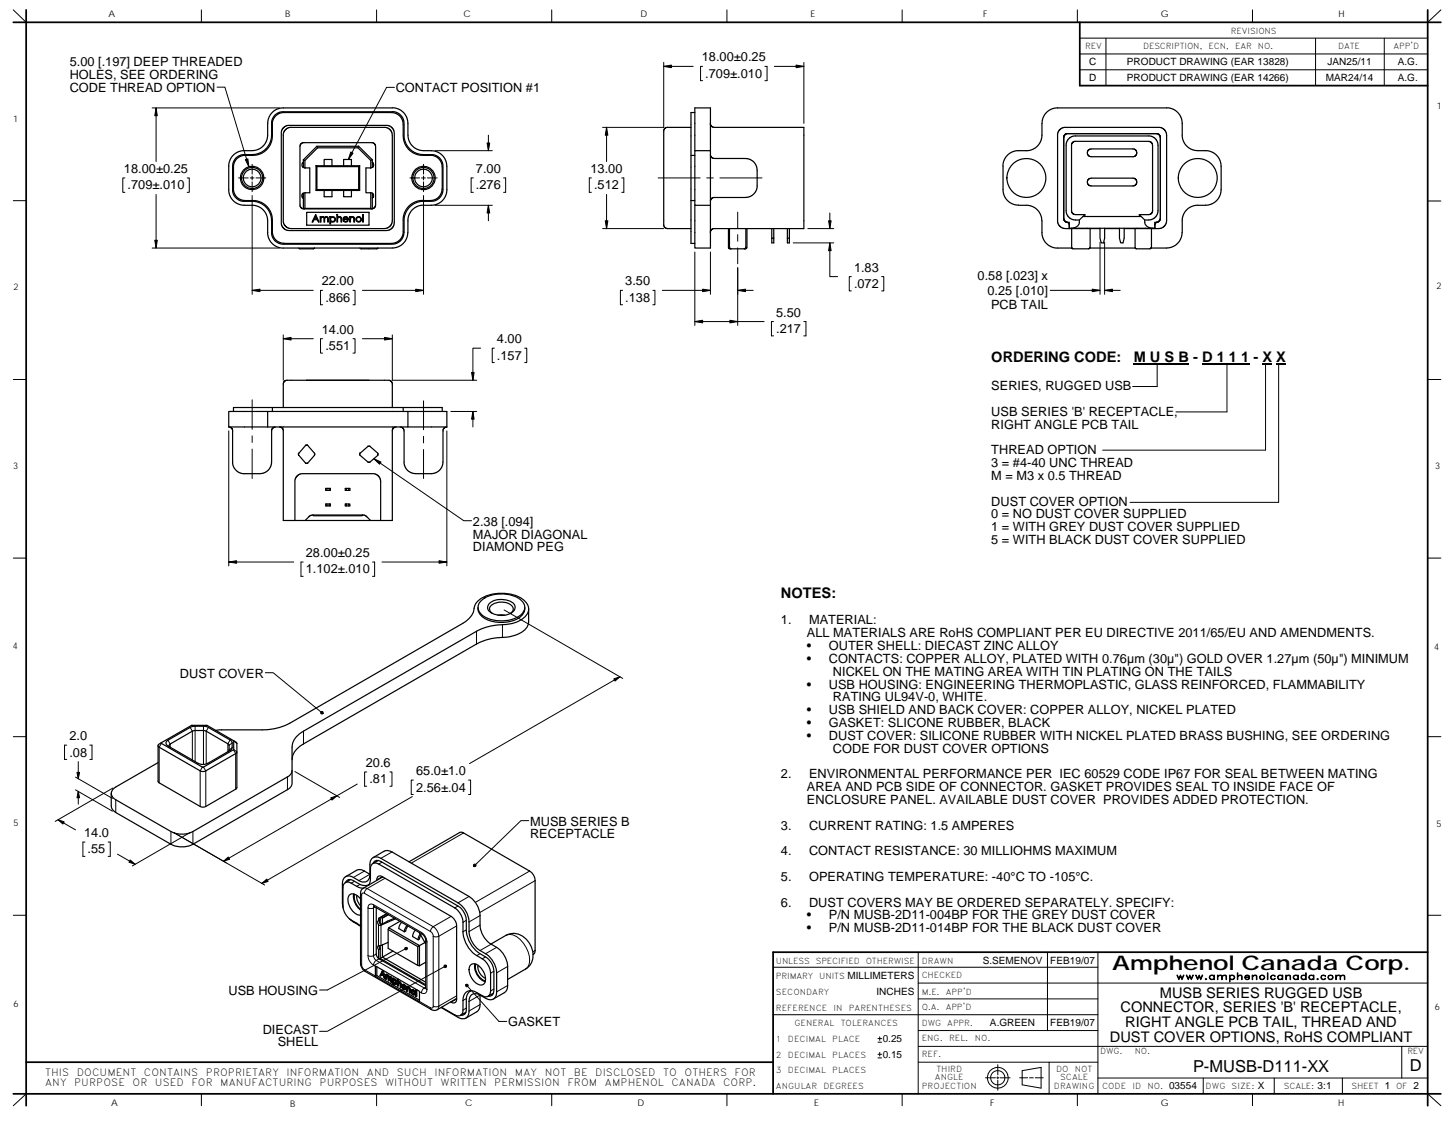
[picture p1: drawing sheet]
<svg xmlns="http://www.w3.org/2000/svg" width="279mm" height="216mm" viewBox="0 0 279 216" stroke-linecap="round" stroke-linejoin="round" font-family="sans-serif">
<g fill="none" stroke="#000" stroke-width=".19">
<path d="M2.6 1.9l2.4 2.4M38.8 1.9v2.4M41.8 16.8h1.5l4.6 15.3M72.5 1.9v2.4M75.9 16.8h-1.5l-7.3 13.9M106.2 1.9v2.4M127.8 12.8h5.7M127.8 12v12.5h-11.8M135.3 12.8h-.4v2.7h.4M140 1.9v2.4M147.3 12.8h.4v2.7h-.4M149.1 12.8h5.7"/>
<path d="M154.8 12v11.8M173.7 1.9v2.4M207.5 1.9v2.4M207.9 13.4h67M207.9 10.4h67M207.9 7.3h67M213 7.3v9.2M241.2 1.9v2.4M253.3 7.3v9.2M266.6 7.3v9.2M277.5 1.9l-2.6 2.4M2.6 38.7h2.4"/>
<path d="M24 34.3h-.4v2.7h.4M29.3 20.8h24.5M30.1 20.8v10.3M30.1 37.4v10.4M36 34.3h.4v2.7h-.4M45.9 34.3h1.9M48.2 34.3h.7M48.6 31.6v1.9M48.6 33.9v.7M48.6 35v1.9M48.6 37.7v19M49.3 34.3h1.9"/>
<path d="M78.9 34.3h1.9M81.2 34.3h.7M81.6 31.6v1.9M81.6 33.9v.7M81.6 35v1.9M81.6 37.7v19M82.3 34.3h1.9M83.8 39.5h11M83.8 29h11M91.1 34.3h-.4v2.7h.4M94 26v3M94 39.5v3"/>
<path d="M97 34.3h.4v2.7h-.4M113.9 34.3h-.4v2.7h.4M116.8 24.5v6.6M116.8 37.4v6.6M119.7 34.3h.4v2.7h-.4M126.7 34.3h8.1M136.1 34.3h1.3M138.6 34.3h8.1M274.9 38.7h2.6M29.3 47.8h24.5M48.6 55.9h11.7M62.1 55.9h-.4v2.8h.4"/>
<path d="M68 55.9h.4v2.8h-.4M69.8 55.9h11.8M116 44h11.8M119.9 55.9h-.4v2.8h.4M125.7 55.9h.4v2.8h-.4M127.5 55.9h9.3M133.8 48.5v14.2M136.8 48.5v8.2M142 40.9v3M142 45.2v1.3M142 47.7v3.1M142 51.6v11.1"/>
<path d="M142 55.9h3M152.7 46.8h7.8M155.6 44h4.9M159.8 41v3M159.8 46.8v6.5h1.5M163.9 53.3h-.4v2.7h.4M169.8 53.3h.4v2.7h-.4M202.2 55.9h9.6M211.8 46.6v10.1M212.7 46.6v10.1M212.7 55.9h3M2.6 73.1h2.4"/>
<path d="M48.6 77v5.7M54.5 65.2h5.8M54.5 64.5v8.7M62.1 65.2h-.4v2.8h.4M68 65.2h.4v2.8h-.4M69.8 65.2h5.7M75.5 64.5v8.7h16.3M81.6 77.2v5.6M86.8 79.2h5M91.1 79.2v3M92.5 67.1h-1.4v6.1M95.2 67.1h-.4v2.7h.4"/>
<path d="M101 67.1h.4v2.7h-.4M133.8 61.9h13.3M148.9 61.9h-.4v2.8h.4M154.8 61.9h.4v2.8h-.4M222.8 70.2v4.2h-4.7M236.3 70.2v9.1h-9.9M243.7 70.2v16.5h-31.4M246.2 70.2v26.6h-28.6M274.9 73.1h2.6M44 83v26M48.6 83.9v1.3M48.6 86.5v5.7"/>
<path d="M72 88.3l17.3 12h1.5M81.6 84v1.3M81.6 86.6v5.6M86 83v26M2.6 107.5h2.4M44 108.2h12.6M58.4 108.2h-.4v2.8h.4M71.7 108.2h.4v2.8h-.4M73.6 108.2h12.4M97.1 117.5l22.8 13.2M274.9 107.5h2.6M37.6 139.9v6.8"/>
<path d="M39.2 139.9v7.3M51.1 129.6h1.5l9.4 7.7M91.8 121.6v2.4M96.8 120.3v2.5M119.4 130.3l-29 16.8M2.6 141.9h2.4M11.2 157.9l3.3 1.9M12.8 143.5h-.4v2.8h.4M14.5 149.7l7.2 4.1M14.5 152.1l7.2 4.1M15.1 146.7v3.3M15.1 152.4v2.5"/>
<path d="M17.3 143.5h.4v2.8h-.4M21.8 151.8l-11.2 6.4M22.3 154v2.5M31.1 143.2l-.5 .7v6.9M32.3 142.6l.5 .7v.6M36.6 140.1l.4 .7v5.6M39 147.7l-.5 .8v6.8M39.2 147.7l.4 .8v6.8M40.1 140.1l-.4 .7v6.4M44.3 142.5l-.4 .8v1.5M44.7 144l-.6 .5M44.7 143.1l-.6 .5"/>
<path d="M45 144.4l.4 .7v6.9M45 144.3l.6 .5M45 142.7l.6 .5M55.4 149.6v2.5M56.8 148.6l8.6 5M58.4 140.8v2.5M68.8 151l-25.8 14.9M70.6 148.7h-.4v2.7h.4M75.1 148.7h.4v2.7h-.4M79.4 153.4l-29 16.7M79.6 150.2h-.4v2.8h.4M90.2 150.2h.4v2.8h-.4"/>
<path d="M101.8 158.1h-1.5l-8.9 8.6M274.9 141.9h2.6M2.6 176.3h2.4M16.4 162.2h-.4v2.7h.4M20.8 162.2h.4v2.7h-.4M22.6 164.5l3.4 2M32.9 160.1v2.5M33.4 160.3l17.6 10.2M36.6 160.3l-11.1 6.5M37.1 160.1v2.5M68.3 169.7l-.7 .4M69.3 170.3l-.6 .4"/>
<path d="M69.4 172l.2 .4M69.6 172.4v13.4M70 171.1l.3-.1 .4 .1M70.2 172l12.7 7.4M70.2 172h-.3l-.3 .4M70.2 167.8l-2.1 1.2M70.7 171.1l-.4 .5-.1 .4M70.7 171.1l12.7 7.4M70.9 174.9l.3 .1 .7-.1M70.9 174.9v9.1M71.2 168.4l-2.1 1.2M71.9 174.2l.2 .4"/>
<path d="M71.9 174.2l9.3 5.4M71.9 174.9v9.1M71.9 174.2a.65 .65 0 0 0-.7 0 .65 .65 0 0 0-.3 .7M72 174.6l-.1 .3M72.2 174.7l-.3 .2M72.9 178.1v4.1M73.4 178.2v3.9M73.6 166.1l-.7 .3M73.6 168.8l-1 .6M73.6 178l-.4 .2M74.1 169.1l-3.4 2M75.5 164.1l-2.2 1.2"/>
<path d="M81.2 179.6l.1 .3M81.2 179.6l.1 .1a2.35 2.35 0 0 1 .9 1.7M82.9 179.4l.4 .4 .1 .5M83.4 178.5l-.3 .4-.2 .5M83.4 178.5l.8 .8 .3 1M86.9 176.5l-3.5 2M87.9 178.3l-3.4 2M88.2 174.5l-.6 .4M89.3 160.4l-10.1 5.8M89.8 177.2l-.6 .4M89.8 179.1l-.6 .4M90.3 172.7l-2.1 1.2"/>
<path d="M92.4 176.3l-2.1 1.3M92.4 178.2l-2.1 1.2M102 167.8l-10.5 6M103 169.6l-10.6 6.1M274.9 176.3h2.6M69.4 185.5l.2 .3M69.6 185.8l.3 .7 .3 .3M70.2 186.8l.1 .3M70.2 186.8l2.1 1.2M70.9 184v.3a2.29 2.29 0 0 0 1 1.6M70.9 184l.3 .2 .7-.2M71.9 185.9l.3-.7 .3-.2 9.2 5.3 .3-.2"/>
<path d="M71.9 184l.2 .7 .4 .3 .5-.3M71.9 185.9l.4 .2M72.5 183.7l-.6 .3M74.5 188.2l-.2 .1M75 188.5l-.2 .1M75.5 188.6l-.1 .1M76.8 189.5l-.2 .1M77.3 189.7l-.1 .1M78.2 182.7l-15.2 8h-1.5M78.5 190.5l-.1 .1M79.1 190.7l-.2 .1M80.8 192.9l2.1 1.2"/>
<path d="M80.8 191l.4 .2M82 190.3l.2 .3M82 181.1l.2 .3M82 190.4a.69 .69 0 0 0-.8 .8M82.2 190.6a.65 .65 0 0 1-.3 .7 .65 .65 0 0 1-.7-.1M82.2 181.4v9.2M82.9 194.1l.2 .3M83.4 180.3l.7 .1 .4-.1M83.4 193.8l.4 .1 .7-.1M83.4 193.8l-.1 .3h-.4M83.4 180.3v13.5M84.5 193.8l-.1 .4-.2 .3"/>
<path d="M84.5 180.3v13.5M85.7 186.1l-22.7 12.5h-1.5M87.9 192.4l-1 .6M87.9 191.8l-3.4 2M89.8 194.2l-.6 .3M89.8 192.3l-.6 .4M89.9 189.8l6.2 6.9h1.5M92.4 183.7l-.6 .3M92.4 191.6l-2.1 1.3M92.4 193.5l-2.1 1.2M93.5 184.3l-.6 .4M94.6 181.8l-2.2 1.3"/>
<path d="M95.1 187l-.6 .4M95.1 190.5l-.6 .4M95.6 182.5l-2.1 1.2M97.5 180.1a2.34 2.34 0 0 1 2.7 .9 4.9 4.9 0 0 1 1.6 5l-.6 .6M97.7 189.8l-2.1 1.2M97.7 186.1l-2.1 1.3M103 183.1l-.4 .2M148.9 195.4h62.5M148.9 186.3h62.5M169.4 199.7v.7M176.8 192.4h34.6M176.8 189.3h98.1"/>
<path d="M176.8 183.4v27.3M176.8 198.5h34.6M201.7 183.4v15.1M211.4 183.4v27.3M5 210.7l-2.4 2.3M38.8 210.7v2.3M72.5 210.7v2.3M106.2 210.7v2.3M140 210.7v2.3M169.1 203.8h.7M169.1 203.1h.7M169.1 200.7h.7"/>
<path d="M169.1 200h.7M169.4 202.7v.7M173.7 210.7v2.3M176.8 204.6h34.6M176.8 201.5h98.1M189.8 207.6h1.9M191.9 207.6h.4M192.1 205.1v1.9M192.1 207.4v.4M192.1 208v2M192.6 207.6h1.9M196.3 207.6h1.6"/>
<path d="M196.8 206.2l3.7-.6v4l-3.7-.7zM198.2 207.6h.8M199.3 207.6h1.6M202 204.6v6.1M207.5 210.7v2.3M211.4 207.6h63.5M231.7 207.6v3.1M241.2 210.7v2.3M245.4 207.6v3.1M258.5 207.6v3.1M269.9 201.5v6.1M274.9 210.7l2.6 2.3"/>
<circle cx="192.1" cy="207.6" r="1.38"/>
<circle cx="192.1" cy="207.6" r="2"/>
</g>
<path d="M2.6 4.3h274.9M5 1.9v211.1M207.9 4.3v12.2h67M274.9 1.9v211.1M274.9 183.4h-126v27.3M2.6 210.7h274.9M5 204.6h143.9" fill="none" stroke="#000" stroke-width=".34"/>
<g fill="none" stroke="#000" stroke-width=".23">
<path d="M44.8 32v4.8l.3 .9 .6 .6 .7 .4 3.1 .2 .9 .3 .9 .7 .5 .8 .4 1 .2 3.8 .6 .9 .8 .5 22 .1 .8-.3 .7-.5 .4-.7 .1-.7M48.6 29.8l.9-.1 .9-.4 .7-.6 .6-.6 .5-1.4 .2-3.6 .6-1 .8-.5 22-.1 .9 .3 .6 .6 .4 .7 .2 3.7 .2 .8 .6 .9 1 .8 .9 .4 2.8 .1 .8 .3 .8 .8 .3 1.1v4.5l-.3 1.1-.6 .7-.7 .4-3.1 .2-.9 .3-.7 .6-.7 .9-.4 1.1-.1 3M48.6 29.8h-1.9l-.8 .3-.8 .8-.3 1.1M48.6 29h-1.9l-.7 .2-1 .6-.6 .8-.4 1.1 .1 5.5 .5 1.1 1.2 1 .9 .2 2.3 .1 1.4 .6 .9 1.1 .2 1.2M48.7 29.9l-2.2 .1-.7 .4-.6 .7-.2 .8v5.2l.5 .8 1 .6 2.9 .2 1.5 .6 .6 .6 .6 .9 .3 .8v.8M52.5 23.9l-.1 2.6-.4 1.5-.6 .8-.9 .6-.8 .4-1 .1M54.6 24.5l.8-.3h19.3l.7 .3 .4 .5 .1 .7v17.2l-.4 1-.4 .4-.7 .1h-19l-.7-.4-.5-.9v-17.7zM58.4 32.2l.3 .1M58.4 37.2v3M58.4 31.3l-.3 .3 .1 .4 .2 .2M58.4 30.8l.3 .1v1.4M58.4 30.8v1.4"/>
<path d="M58.7 37.1v3M58.7 32.3h.9v4.8l-1.3 .1-.2 .6 .3 .4M60.9 36.7h8.4M60.9 31.9v4.8l.1-.2v-4.4M60.9 31.9l.1 .2M60.9 31.9h8.4M61 36.5h8.1M61 28.2l.2 .3M61 32.1h8.1M61 28.2l-2.6 2.6M61 28.2h8.1M61.2 28.5l-2.5 2.4"/>
<path d="M62.4 31.9v-1.2h1.5v1.2M62.4 36.7v1.2h1.5v-1.2M66.2 31.9v-1.2h1.5v1.2M66.2 36.7v1.2h1.5v-1.2M68.9 28.5l2.5 2.4 .3-.1M69.1 28.2l-.2 .3h-7.7M69.1 28.2l2.6 2.6M69.3 31.9v4.8l-.2-.2v-4.4M69.3 31.9l-.2 .2M71.4 30.9v1.4M71.4 37.1v3M71.4 32.3h-.9v4.8h.9"/>
<path d="M71.4 37.1l.3 .1M71.7 31.3l.2 .2v.5l-.2 .2-.3 .1M71.7 38.2l.2-.5-.2-.5v3M71.7 30.8v1.4M75.4 21.7h-21l-.9 .3-.5 .5-.5 .7-.1 .7M75.4 21.7l1.1 .3 .5 .4 .4 .6 .2 .6 .1 3.3 .4 1.1 .6 .8 .8 .6 .9 .4 2.5 .1M75.5 20.8h-21.3l-.7 .2-1.1 .7-.7 1.1-.1 .6-.1 3-.4 1.2-.5 .6-.6 .5-.8 .2-.6 .1M75.5 20.8h.7l1 .4 1 1.2 .3 1 .1 3.3 .3 .7 .5 .7 .5 .5 1 .3 2.5 .1 1.1 .4 1 .9 .4 .7 .1 .7v5.2l-.3 1-.6 .8-1 .6-.7 .2-2.5 .1-.7 .2-.7 .5-.6 .8-.3 .7-.1 3M82.9 29.9l1.2 .3 .6 .6 .3 .7 .2 4.9M85.1 36.4l-.3 1.1-.8 .8-.8 .3h-1.8a3.7 3.7 0 0 0-3.8 3.4v3.3l-.7 1-1 .5-21.2 .1M133.1 38.6v8.3h.7M133.1 24.5h-4.7l-.5 .4-.1 .6v18l.3 .4 .4 .1h4.6"/>
<path d="M133.1 38.6h.7M133.8 29.9h-.7v8.7M133.8 21.7h-.7v8.2M133.8 29h3v10.5h-3zM133.8 29v-8.2h3v8.2M133.8 39.5v8.3h3v-8.3M136.8 23.8l.1 .4 .6 .3h17.3v19.5h-17.4l-.5 .3-.1 .5M136.8 29.8l.1 .4 .5 .3h6.4l1.1 .5 .6 .7 .3 .8v3.6l-.5 1.1-1.1 .7-6.8 .1-.5 .3-.1 .5M196.1 39.5l2 .1 1.1 .4 .6 .4 .5 .7 .3 1.4M204.8 26.5v15.6M205.6 25.7l-.6 .3-.2 .5M209.6 28.9l.3-.2h8.4l.5 .3 .1 .4-.1 .5-.5 .3h-8.2l-.3-.1-.4-.3v-.5z"/>
<path d="M209.6 34.6l.3-.3h8.4l.5 .3 .1 .5-.1 .4-.5 .3h-8.2l-.3-.1-.4-.3v-.5zM221.2 27.2h-14.3l-.3 .2-.3 .4v12.9l.3 .5 .5 .1M221.2 27.2l.5 .3 .2 .5v12.6M223.4 26.5l-.1-.5-.6-.3h-17.3l-.4 .3-.1 .5M223.4 26.5v15.6l-.2 .6-.5 .1M224.6 20.8h.7l1 .4 1 1.2 .3 1 .1 3.3 .4 .9 .5 .6 .6 .5 .7 .2 2.6 .1 .8 .2 .9 .6 .5 .6 .4 1.3v5.2l-.5 1.3-1.1 1-1 .3-2.6 .1-.9 .4-.7 .6-.6 1.4-.2 3.5-.3 .9-.7 .7-.8 .5-.7 .2h-3.3M224.6 20.8h-21.3l-1.3 .4-.7 .7-.5 .9-.2 1v2.7l-.2 .8-.6 .8-.8 .6-.7 .3h-2.5l-.9 .3-1 .7-.6 1-.2 .7v5.2l.2 .7 .5 .8 .6 .6 1 .4 .7 .1M51.5 42.5v2.6l.4 1.1 .9 1.1 1.4 .5h21.7l.9-.3 .9-.7 .6-.9 .2-1.1M52.5 42.4v2.5l.2 .8 .9 .9 1.1 .2M58.5 40.2l-.4-.1-.3-.5v-11.6l.3-.4 .2-.1h13.4l.5 .3 .1 .4v11.3l-.3 .6-.4 .1h-13.1M58.7 40.1h12.7M58.7 40.1l-.1 .1"/>
<path d="M59.1 40.9h12v2.5h-12zM60.6 47.8l-.3 .1h-2.6l-.2-.1M60.8 41.3l.6 1.5h-.1l-.2-.5h-.6l-.3 .5h-.1zM60.8 41.6l.2 .6h-.5zM61.7 41.7h.1v.2a.38 .38 0 0 1 .4-.2 .38 .38 0 0 1 .3 .3l.3-.3 .3 .1 .1 1h-.1v-.6a.28 .28 0 0 0-.2-.3 .28 .28 0 0 0-.3 .1l-.1 .8h-.1v-.6a.32 .32 0 0 0-.4-.4 .32 .32 0 0 0-.2 .5v.5h-.1zM63.5 41.7h.1v.2a.53 .53 0 0 1 .8 0 .53 .53 0 0 1 0 .8 .53 .53 0 0 1-.8-.1v.6h-.1zM64.9 41.3h.1v.6l.4-.2 .3 .2 .1 .9h-.1v-.5a.34 .34 0 0 0-.3-.5 .34 .34 0 0 0-.4 .3v.7h-.1zM66.1 41.9a.53 .53 0 0 1 .7-.2 .53 .53 0 0 1 .3 .6h-.9l.2 .3 .6-.1a.54 .54 0 0 1-.7 .2 .54 .54 0 0 1-.2-.8zM66.3 41.9l.4-.1 .3 .3h-.8zM67.4 41.7h.1v.2a.43 .43 0 0 1 .5-.2 .43 .43 0 0 1 .3 .5v.6h-.2v-.5a.36 .36 0 0 0-.4-.5 .36 .36 0 0 0-.2 .6v.4h-.1zM69.8 41.3h.2v1.5h-.2zM71.4 40.1l.1 .1"/>
<path d="M72.8 47.8l-.3 .1h-3l-.2-.1M74 44l.5-.1 .5-.3 .4-.4 .1-.7v-16.5l-.1-.6-.4-.5-.7-.4h-18.5l-.9 .5-.4 .8v17l.5 .8 .5 .3 .5 .1h18M140.3 44v3.7l.5 .2M140.5 44v3.7l.3 .2M140.8 47.9h2.5M143.6 44v3.6l-.3 .3M143.8 44v3.6l-.1 .3h-.4M148.6 45.9h.4M148.6 44v2.8h.4v-2.8M151.6 45.9h.4M151.6 44v2.8h.4v-2.8M200.6 42.5l.1 3 .3 .7 .6 .8 .8 .5 .8 .3h3.2"/>
<path d="M204.8 42.1l.3 .6 .5 .1M204.9 42.1l.2 .5 .5 .2M205.6 42.8l.3 .4M205.6 42.8h.3v1.2h.3M205.9 43.2h.1M205.9 43.2v.8M205.9 44h5.9M206.2 44h16.2M207.1 41.3h1.8M207.8 42.4h-1l-.7-.3-.5-.5-.3-.8v-13.1l.4-.8 .4-.4 .7-.3h14.6l1.1 .5 .5 1v12.9l-.2 .8-.6 .7-.8 .3h-1M207.8 42.4a1.39 1.39 0 0 1-1.6 1.6M208.6 41.7h11.1"/>
<path d="M208.9 41.3v.4M208.9 41.3l-1.1 1.1M209.9 47.8h8.7M209.9 44v3.6l-.3 .3h-2.9l-.3-.1v-3.8M212.7 44v1.9l-.2 .9h-.5l-.2-.9v-1.9M212.7 44h2.9M216.5 44v1.9l-.3 .9h-.4l-.2-.9v-1.9M216.5 44h5.9M218.6 44v3.8l.3 .1h2.5l.3-.3M219.4 41.3l1 1.1M219.4 41.3v.4M220.4 42.4a1.41 1.41 0 0 0 1.6 1.6"/>
<path d="M221.7 44v3.6M222 40.6l-.2 .4-.4 .3h-2M222.4 44h.7M222.7 42.8h-.3v1.2M222.7 42.8l-.3 .4M223.1 44l.5-.1 .5-.3 .4-.4 .1-.7v-16.5v-.5l-.3-.5-.9-.5h-18.5l-.8 .4-.5 .9v17l.3 .6 .5 .4 .5 .2h1M51.5 79.2h-7.5v3M51.5 79.2h27v3h-27zM52.5 78.5h25.1v.7M52.5 78.5v.7M52.5 78.5h-7.5v.7M59.1 73.2h-4l-.4 .3-.2 .3v4.7"/>
<path d="M59.1 73.2h15.9l.4 .3 .2 .5M59.1 73.2h12M75.5 74v4.5M77.6 78.5h7.6v.7M78.5 79.2h7.5v3h-7.5M44 82.2l.5 .2 .3 .6M44 82.2h7.5M53 82.3l-.4 .1-.3 .4-.1 6.9-.3 .6-.5 .5-1 .4h-3.7l-.9-.3-.7-.7-.3-.9v-6.3M53.8 82.2l.5 .2 .3 .6M54.5 83v17.2h4.3l.8-.8 .7-.2M57.5 87.3v.3l1.5 1.7 .3-.1 1.3-1.5M59.3 85.8l1.3 1.5-.1 .4"/>
<path d="M59.3 85.8l-.2-.1-.3 .1-1.2 1.5M60.3 99.2h9.6l.6 .2 .9 .8M60.3 99.2l.1 .1h9.3l.1-.1M62.7 97.1h.9v.3h-.9zM62.7 94.1h.9v.3h-.9zM62.9 97.1v.3M62.9 94.1v.3M63.4 97.1v.3M63.4 94.1v.3M66.5 94.1h.9v.3h-.9zM66.7 97.1v.3M66.7 97.1h.4v.3"/>
<path d="M66.7 94.1v.3M67.1 94.1v.3M67.1 97.1h.3v.3h-.9v-.3h.2M69.3 87.2v.4l1.7 1.4h.2l1.5-1.3M69.4 87.3l1.5-1.4h.2l1.7 1.4-.1 .4M76.3 82.2l-.5 .2-.3 .4v17.4h-4.1M77 82.2l.5 .2 .3 .4 .1 6.9 .3 .6 .5 .5 .7 .3 .5 .1a11.5 11.5 0 0 0 3.7-.1l1-.5 .6-.9 .1-6.9 .3-.4 .4-.1M58.8 100.2h12.6M73.3 100.2v-7.7l-.3-.7-.5-.4-.5-.2h-14l-.8 .5-.4 .8v7.7M92.6 115.8a6.4 6.4 0 0 1 8 0 1.96 1.96 0 0 1-1.1 3.2 6.7 6.7 0 0 1-6.9-.7 1.68 1.68 0 0 1 0-2.5zM94.2 116.2a3.7 3.7 0 0 1 4.9 .3 1.59 1.59 0 0 1-1.5 1.9 4 4 0 0 1-3.4-.7l-.3-.4v-.5zM94.8 118.2a.98 .98 0 0 1 0-1.8 3.1 3.1 0 0 1 3.9 .5 .97 .97 0 0 1-.4 1.3"/>
<path d="M95.9 118.5h1.3M96.3 118.5h.5M101 117a2.23 2.23 0 0 1-1.7 2.3 7 7 0 0 1-6.4-.5 1.84 1.84 0 0 1-.8-1.8M101.8 117.3v2.4a2.94 2.94 0 0 1-2.3 2.5l-1.4 .4a15.3 15.3 0 0 0-5.8 1.2l-33.9 19.5a3.8 3.8 0 0 0-2.2 3M30.4 146.9l-8.1 4.7a1.31 1.31 0 0 0-.9 1.2 1.31 1.31 0 0 0 .9 1.2l10.6 6.1a4.6 4.6 0 0 0 4.2 0l18.5-10.6 .5-.6 .1-.5M31.1 143l-.7 .5 .2 .4 8.3 4.7 .7-.1 5.9-3.4 .1-.3M32 142.8l4.7-2.8 .7-.1h1.9l.7 .1 4.5 2.7 .2 .3v1.1l-.3 .4-4.6 2.6a2.08 2.08 0 0 1-1.7-.1l-5.9-3.4-.2-.3zM32.8 143.9l-.2-.2 .2-.4 4.2-2.5 .5-.1h1.7l.5 .1 4.3 2.5 .1 1.2-.2 .3M41.6 140.7l.7-.1h8.2a11.2 11.2 0 0 0 5.3-1.3l33.3-19.2a4.1 4.1 0 0 0 2.3-3.3 4.6 4.6 0 0 1 3.9-2.5 6.6 6.6 0 0 1 6.1 1.8 2.18 2.18 0 0 1-1.1 3.3 10.1 10.1 0 0 1-4.9 1l-1.9 .4-1.7 .8-33.4 19.2a3.7 3.7 0 0 0-2.2 3.1v4.5M45 142.6l-5.1-2.9h-3l-5.8 3.3M45 142.6v1.8l-5.9 3.4-8-4.6v-.2M45 142.6l.4 .3 .2 .3v8.6l-6.4 3.6-.7-.1-8-4.7-.1-7"/>
<path d="M56.2 148.4v2.6l-.2 .6-.4 .4-18.5 10.6a4.7 4.7 0 0 1-4.2 0l-10.6-6.1a1.58 1.58 0 0 1-.9-1.2v-2.5M66.5 169.9l.3-.3 .4-.2a2.98 2.98 0 0 1 1.9 .8l.3 .2a1.8 1.8 0 0 0 1.7-.1l-.1 .1 .3-.8v-2.3a.98 .98 0 0 1 .5-1 .98 .98 0 0 1 1.1 .1l14.7 8.5 .6 .5a3.6 3.6 0 0 1 1 2.2 6.5 6.5 0 0 0 2.3 6.2 4.3 4.3 0 0 1 3 3.6v3.5a.98 .98 0 0 1-.5 1 .98 .98 0 0 1-1.1-.1 3.2 3.2 0 0 0-3-.8 1.92 1.92 0 0 0-.7 1.7v1.8a.98 .98 0 0 1-.5 1 .98 .98 0 0 1-1.1 0l-2.6-1.5M67.2 169.4l-.1 .3M67.3 177l2.1 1.4M67.5 169.4l-1 .6M68.1 172.2a3.3 3.3 0 0 0 1.3 3.1M68.3 172.2a2.89 2.89 0 0 0 1.1 2.9M68.7 172.4a2.49 2.49 0 0 0 .7 2.1M69.4 173.1l-.2-.2a1.31 1.31 0 0 0-2-.4 3 3 0 0 0 2 3.8l.2-.1M69.9 171.1l-.2-.1a5.2 5.2 0 0 1-2.3-1 .93 .93 0 0 0-1 .1 .93 .93 0 0 0-.4 .9v3.4a3.8 3.8 0 0 0 2.7 3.4l.7 .6M70.9 170.5h.1M71.2 168.4a4.1 4.1 0 0 1 .4-3 1.31 1.31 0 0 1 1.7-.1l14.9 8.6a4.6 4.6 0 0 1 2.1 3.7 5.6 5.6 0 0 0 1.4 4.9l.4 .4a5.2 5.2 0 0 1 3.5 4.5v3.6a1.3 1.3 0 0 1-.6 1.4 1.3 1.3 0 0 1-1.5-.1l-1.1-.7"/>
<path d="M71.2 168.4a1.29 1.29 0 0 1-.6 1.4 1.29 1.29 0 0 1-1.5-.2 2.75 2.75 0 0 0-2.5-.8 1.51 1.51 0 0 0-.7 1.4v3.7l.2 1M71.2 168.4a4.1 4.1 0 0 0-1.9-.9l-.5 .1-2.3 1.2M71.2 168.3v.1M71.9 166.3a.92 .92 0 0 1 1.4-.4l14.9 8.6a3.5 3.5 0 0 1 1.6 2.7 6.5 6.5 0 0 0 2.3 6.3l.3 .2a3.9 3.9 0 0 1 2.7 3.3v3.7a.96 .96 0 0 1-1.1 1.2M71.9 165.2l2.2-1.3 .5-.1 .6 .1 15.1 8.8a4.6 4.6 0 0 1 2.1 3.6 5.6 5.6 0 0 0 1.4 4.9l.5 .5a5.2 5.2 0 0 1 3.4 4.4v3.7l-.1 .9-.5 .5-2.1 1.2M72 174.5l9.3 5.4 .5 .5 .2 .6v9.4M72.5 174.8v9.1l.2 .5 9.3 5.5M72.5 165.7l-.1 .3M72.6 169.5v-.1a.63 .63 0 0 1 .3-.6 .63 .63 0 0 1 .7 0l13.5 7.8a2.33 2.33 0 0 1 .8 1.7v14.1M72.8 165.7l-1 .6M72.9 176.9l1.6-.9-1.6 .9-.1 .4a.54 .54 0 0 0 0 .6 .54 .54 0 0 0 .5 .3l2.9-1.2M73.1 177.2l-.1 .2 .2 .5"/>
<path d="M73.2 177.1v.8M73.6 168.8v.2M73.6 176.8v1.2l-.4-.1M73.6 176.8l-.4-.1v.4l-.3 .2M73.7 168.9l-3.9 2.3-.3 .5-.1 14 .3 .7 .6 .7 12.9 7.4h.9l3.8-2.2M74.7 179v3.6l5.7 3.3M74.8 176.1l-1.2 .7M74.8 178.7l6 3.4-.4 .2-5.7-3.3zM76 176.8l-2.4 1.2M77 177.4l-2.2 1.3M77.3 177.6l-.4 .6-.1 .6 1.1 .7M78.4 178.2l-.3 .5-.2 .8"/>
<path d="M78.6 178.4l-.4 .5-.1 .4-.2 .2M78.7 166l9.8-5.7h.4l13.3 7.6 .5 .7 .3 1v13.5v.4l-.4 .3M80 179.2l-.4 .4-.1 .8 1 .6M80.7 179.6l1.3 2.2M80.9 179.9l-.4 1.1M72.3 186l8.5 4.9v2l-8.5-4.9zM72.6 187.9l2.9 1.7M72.6 186.2v1.7M72.6 187.9l-.3 .1M73 182.1l.2 .7-.3 .1M73.2 182.1v2.5M73.2 184.6l-.2 .1"/>
<path d="M73.2 184.6l8.8 5.1M73.5 187.7l-.3 .3M73.6 187.5l-.2 .1M73.6 187l.5 1.5-.2-.5-.5-.3-.2 .3-.1-.1zM73.6 187.3l.2 .5-.4-.2zM73.6 182v2.3M73.6 184.3l8.4 4.9M73.6 184.3l-.4 .3M73.7 187.4l-.1 .1 .1 .1M73.8 186.9l.5 1.5-.2 .1M73.8 186.9l-.2 .1M74.3 187.7v.9l.1-.6a.29 .29 0 0 1 .3 .1 .29 .29 0 0 1 .1 .3v.5l.1-.6 .3 .1 .2 .8-.1-.7-.2-.3"/>
<path d="M74.3 187.7v.2l.4 .1 .1 .2h.3M74.5 187.7h-.2M74.5 187.7v.1M74.5 187.7l-.2 .1M74.5 188v.5l-.2 .1M74.6 187.8h.2M74.6 187.8h-.1M74.6 187.8l-.2 .1M74.7 181.5l-1.4 .6a.47 .47 0 0 0-.6 .2 .47 .47 0 0 0 .2 .6v1.7M74.8 187.8l.2 .4M74.8 187.8l-.2 .1M75 188.3v.5l-.2 .1"/>
<path d="M75.1 188.1h.1M75.1 188.1l-.2 .1M75.2 188.1l.3 .4v.6l-.1 .1M75.2 188.1l-.1 .1M75.5 188.5l.1 .2M75.5 188.5v1.1l.1 .1v-.5l.5 .4 .2-.3M75.7 183.2l-2.1 1.1M75.7 188.8a.42 .42 0 0 1 .5 .2 .42 .42 0 0 1-.1 .5l-.4-.4zM75.8 189.4l-.2 .3 5.2 2.9M75.8 188.8l.3 .6M75.8 188.8l-.2 .2M75.8 188.4l-.2 .1"/>
<path d="M75.8 188.4l-.3 .1M75.8 188.4l-.1 .3h.2M75.8 188.7v.1M75.9 188.6h.2M75.9 188.7l.3 .3 .1 .3M76.1 189.4h.1M76.1 188.6l-.2 .1M76.1 189.4l-.2 .1M76.1 188.6l.4 .7M76.4 189.5l-.2 .1M76.5 189.3l-.1 .2M76.5 189.3h-.2"/>
<path d="M76.5 188.7l.1 .5M76.5 188.7l.1 1.2v-.6a.34 .34 0 0 1 .4 .1 .34 .34 0 0 1 .1 .4l.1 .4-.1-.7-.1-.2-.4-.1 .2-.1M76.6 189.4l.2-.1v.5l-.2 .1M76.8 188.6l-.2 .1M76.8 188.6l-.3 .1M76.8 188.6v.5M76.8 189.1h.2M77 189.1l-.1 .1M77 189.1l.3 .6v.5h-.1M77.4 189.7a.58 .58 0 0 0 .1 .6 .58 .58 0 0 0 .5 .2v-.1M77.4 189.9l.2-.1 .3 .2M77.5 189.8l.3 .1 .2 .3z"/>
<path d="M77.6 190.1l.3 .3M77.9 190.4h.1M77.9 190.4l-.2 .1M77.9 189.6l-.5 .1 .5 .2 .2 .5-.7-.4 .2 .4h.4M77.9 189.6l.3 .3M77.9 189.6l-.2 .1M78.1 190.4h.1M78.1 190.5l-.1 .1M78.2 189.9l.1 .4-.3 .1M78.2 189.9l-.2 .1M78.2 190.4l-.1 .1M78.2 190.4l-.2 .1"/>
<path d="M78.3 190l.1 .2M78.3 190l.1 .9v-.5a.33 .33 0 0 1 .4 0 .33 .33 0 0 1 0 .4l.1 .5v-.6l-.3-.5M78.4 190.4l.1-.1v.5l-.1 .1M78.4 190.2h.2M78.5 190h-.2M78.5 190v.1M78.5 190l-.1 .1M78.8 190.1l-.4 .1M78.8 190.1l.3 .6v.5l-.2 .1M78.8 190.1l-.2 .1M79.2 190.7a.61 .61 0 0 1 .5 .3 .61 .61 0 0 1 0 .6 .67 .67 0 0 1-.5-.9zM79.2 190.8a.43 .43 0 0 1 .5 .3 .43 .43 0 0 1-.1 .4l-.4-.3z"/>
<path d="M79.3 190.9l.3 .5M79.3 190.9l-.1 .1M79.4 190.8l-.1 .1M79.6 191.4h.1M79.6 190.6l-.1 .1M79.6 191.4l-.1 .1M79.6 190.6l-.4 .1M79.6 190.6l.3 .3M79.9 190.9l-.1 .1M79.9 190.9l.1 .4M79.9 191.5l-.2 .1M80 191.3l-.1 .1"/>
<path d="M80 191.3l-.1 .2M80 190.7l.1 1.3zM80.3 190.7h-.3M80.3 190.7v1.2l-.2 .1M80.3 190.7l-.2 .1M81 180.1l-.2 .7-.3 .2M81.8 181.5l-1 .6v3.9l-.4-.1v-3.6M82 185.3l-1.2 .7M87.8 192.4h.1M87.9 192.4a.66 .66 0 0 1-.3 .7 .66 .66 0 0 1-.8-.1M89.3 195.2h.3M89.7 195l-1 .6"/>
<path d="M90.5 186a1.31 1.31 0 0 1 2.1 .4 2.75 2.75 0 0 1 .6 3 1.43 1.43 0 0 1-2.1-.6 2.8 2.8 0 0 1-.6-2.8zM90.5 190.8v.1M90.7 190.8l-.1 .1M90.7 190.8l-.1 .1a1.84 1.84 0 0 0-.8 1.7v1.8a.93 .93 0 0 1-1 1.1M91.4 185.6a3.2 3.2 0 0 0 2 3.5M91.6 185.7a2.75 2.75 0 0 0 1.9 3.2M92.1 185.9a2.42 2.42 0 0 0 1.4 2.5M92.4 191.6v2.2l-.2 .6-.3 .4-2.2 1.3M92.4 191.6a1.29 1.29 0 0 0-1.5-.1 1.29 1.29 0 0 0-.6 1.4 4.1 4.1 0 0 1-.3 3 1.31 1.31 0 0 1-1.8 0l-3.3-1.9M94.6 191.5l.3 .1M95 191.3l-1 .6M97.5 180.1l-3 1.7"/>
<path d="M97.5 180.1a3.5 3.5 0 0 1 4.7 2.1 3.3 3.3 0 0 1-1 4.4M101.2 186.6l-3.5 2"/>
<circle cx="48.5" cy="34.3" r="2.04"/>
<circle cx="48.5" cy="34.3" r="2.25"/>
<circle cx="48.6" cy="34.3" r="1.69"/>
<circle cx="81.5" cy="34.3" r="2.04"/>
<circle cx="81.5" cy="34.3" r="2.25"/>
<circle cx="81.6" cy="34.3" r="1.69"/>
<circle cx="197.6" cy="34.3" r="3.8"/>
<circle cx="230.6" cy="34.3" r="3.8"/>
<circle cx="64.1" cy="42.3" r=".42"/>
<circle cx="69.1" cy="42.3" r=".42"/>
<circle cx="69.1" cy="42.3" r=".54"/>
</g>
<g fill="#000" stroke="#000" stroke-width=".19">
<path d="M127.8 12.8l1.5-.3v.5z" fill-rule="evenodd"/>
<path d="M153.3 12.5l1.5 .3-1.5 .2z" fill-rule="evenodd"/>
<path d="M30.1 20.8l.2 1.5h-.5z" fill-rule="evenodd"/>
<path d="M47.2 30.8l.5-.2 .2 1.5z" fill-rule="evenodd"/>
<path d="M67.5 29.3l.5 .2-.9 1.2z" fill-rule="evenodd"/>
<path d="M94 39.5l.3 1.5h-.5z" fill-rule="evenodd"/>
<path d="M93.8 27.5h.5l-.3 1.5z" fill-rule="evenodd"/>
<path d="M116.8 24.5l.3 1.5h-.6z" fill-rule="evenodd"/>
<path d="M29.8 46.3h.5l-.2 1.5z" fill-rule="evenodd"/>
<path d="M48.6 55.9l1.5-.2v.5z" fill-rule="evenodd"/>
<path d="M80.1 55.7l1.5 .2-1.5 .3z" fill-rule="evenodd"/>
<path d="M116.5 42.5h.6l-.3 1.5z" fill-rule="evenodd"/>
<path d="M135.3 55.7l1.5 .2-1.5 .3z" fill-rule="evenodd"/>
<path d="M142 55.9l1.6-.2v.5z" fill-rule="evenodd"/>
<path d="M159.6 42.5h.4l-.2 1.5z" fill-rule="evenodd"/>
<path d="M159.8 46.8l.2 1.5h-.4z" fill-rule="evenodd"/>
<path d="M210.3 55.7l1.5 .2-1.5 .3z" fill-rule="evenodd"/>
<path d="M212.7 55.9l1.5-.2v.5z" fill-rule="evenodd"/>
<path d="M54.5 65.2l1.5-.2v.5z" fill-rule="evenodd"/>
<path d="M74 65l1.5 .2-1.5 .3z" fill-rule="evenodd"/>
<path d="M91.1 79.2l.2 1.5h-.5z" fill-rule="evenodd"/>
<path d="M90.8 71.7h.5l-.2 1.5z" fill-rule="evenodd"/>
<path d="M133.8 61.9l1.5-.2v.5z" fill-rule="evenodd"/>
<path d="M140.5 61.7l1.5 .2-1.5 .3z" fill-rule="evenodd"/>
<path d="M72 88.3l1.4 .7-.3 .4z" fill-rule="evenodd"/>
<path d="M44 108.2l1.6-.2v.5z" fill-rule="evenodd"/>
<path d="M84.5 108l1.5 .2-1.5 .3z" fill-rule="evenodd"/>
<path d="M61.8 137.1a.26 .26 0 0 1 .3 0 .26 .26 0 0 1 .1 .3l-.2-.1 .2 .1-.3 .1z" fill-rule="evenodd"/>
<path d="M118.2 130.7l1.2-.4-1 .9z" fill-rule="evenodd"/>
<path d="M11.2 157.9l1.2 .4-.3 .4z" fill-rule="evenodd"/>
<path d="M14.8 148.8h.5l-.2 1.2z" fill-rule="evenodd"/>
<path d="M15.1 152.4l.2 1.2h-.5z" fill-rule="evenodd"/>
<path d="M63.7 153.7l1.2-.4-1 .8z" fill-rule="evenodd"/>
<path d="M25.1 165.6l.9 .9-1.2-.4z" fill-rule="evenodd"/>
<path d="M43 165.9l1-.8 .2 .4z" fill-rule="evenodd"/>
<path d="M50.4 170.1l1-.8 .2 .5z" fill-rule="evenodd"/>
<path d="M91.2 166.5l.3-.1 .2 .2-.1 .2h-.4l.2-.1-.2 .1z" fill-rule="evenodd"/>
<path d="M78 182.5h.3l.1 .1-.2 .1 .2-.1a.25 .25 0 0 1-.2 .3 .25 .25 0 0 1-.2-.4z" fill-rule="evenodd"/>
<path d="M85.5 185.9l.2-.1 .3 .2-.3 .1 .3-.1a.25 .25 0 0 1-.3 .4 .27 .27 0 0 1-.2-.5z" fill-rule="evenodd"/>
<path d="M89.7 189.6h.4v.3a.25 .25 0 0 1-.4 .1 .25 .25 0 0 1 0-.4l.2 .2z" fill-rule="evenodd"/>
</g>
<path d="M218.3 70.1h10.7M231.5 70.1h9.1" fill="none" stroke="#000" stroke-width=".3"/>
<path d="M243.1 70h1.9v.3h-1.9zM245.7 70h1.9v.3h-1.9z" fill="#000"/>
<text font-size="3.9" x="214.1" y="186.7">Amphenol Canada Corp.</text>
<g font-size="3.2">
<text x="229.7" y="206.5">P-MUSB-D111-XX</text>
<text x="271.5" y="206.2">D</text>
</g>
<g font-size="2.8">
<text x="190.9" y="69.7">ORDERING CODE:</text>
<text x="218.3" y="69.7">M U S B - D 1 1 1 - X X</text>
<text x="150.4" y="115.3">NOTES:</text>
<text x="215.8" y="195">CONNECTOR, SERIES 'B' RECEPTACLE,</text>
<text x="216.7" y="197.8">RIGHT ANGLE PCB TAIL, THREAD AND</text>
<text x="223.3" y="192.1">MUSB SERIES RUGGED USB</text>
<text x="213.7" y="200.6">DUST COVER OPTIONS, RoHS COMPLIANT</text>
</g>
<g font-size="2.5">
<text x="135.1" y="11.8">18.00±0.25</text>
<text x="13.4" y="12.8">5.00 [.197] DEEP THREADED</text>
<text x="13.4" y="15.3">HOLES, SEE ORDERING</text>
<text x="13.4" y="17.7">CODE THREAD OPTION</text>
<text x="76.2" y="17.8">CONTACT POSITION #1</text>
<text x="135.8" y="15">.709±.010</text>
<text x="23.9" y="33.3">18.00±0.25</text>
<text x="91.7" y="33.3">7.00</text>
<text x="113.7" y="33.3">13.00</text>
<text x="24.6" y="36.5">.709±.010</text>
<text x="91.7" y="36.5">.276</text>
<text x="114.4" y="36.5">.512</text>
<text x="164.4" y="52.3">1.83</text>
<text x="188.2" y="54">0.58 [.023] x</text>
<text x="62" y="55">22.00</text>
<text x="62.7" y="58.1">.866</text>
<text x="120.4" y="55">3.50</text>
<text x="120.4" y="58.1">.138</text>
<text x="164.4" y="55.5">.072</text>
<text x="190.1" y="56.8">0.25 [.010]</text>
<text x="190.8" y="59.5">PCB TAIL</text>
<text x="62" y="64.3">14.00</text>
<text x="149.5" y="64.1">.217</text>
<text x="149.5" y="61">5.50</text>
<text x="62.7" y="67.5">.551</text>
<text x="95.7" y="69.3">.157</text>
<text x="95.7" y="66.1">4.00</text>
<text x="190.9" y="75.1">SERIES, RUGGED USB</text>
<text x="190.9" y="80.1">USB SERIES 'B' RECEPTACLE,</text>
<text x="190.9" y="82.5">RIGHT ANGLE PCB TAIL</text>
<text x="190.9" y="87.5">THREAD OPTION</text>
<text x="190.9" y="90">3 = #4-40 UNC THREAD</text>
<text x="190.9" y="92.4">M = M3 x 0.5 THREAD</text>
<text x="91.1" y="101.2">2.38 [.094]</text>
<text x="190.9" y="97.4">DUST COVER OPTION</text>
<text x="190.9" y="99.8">0 = NO DUST COVER SUPPLIED</text>
<text x="58.9" y="107.3">28.00±0.25</text>
<text x="91.1" y="103.7">MAJOR DIAGONAL</text>
<text x="91.1" y="106.2">DIAMOND PEG</text>
<text x="190.9" y="102.3">1 = WITH GREY DUST COVER SUPPLIED</text>
<text x="190.9" y="104.8">5 = WITH BLACK DUST COVER SUPPLIED</text>
<text x="58.9" y="110.4">1.102±.010</text>
<text x="150.4" y="120.3">1.</text>
<text x="155.4" y="122.7">ALL MATERIALS ARE RoHS COMPLIANT PER EU DIRECTIVE 2011/65/EU AND AMENDMENTS.</text>
<text x="155.4" y="125.2">•</text>
<text x="155.8" y="120.3">MATERIAL:</text>
<text x="159.6" y="125.2">OUTER SHELL: DIECAST ZINC ALLOY</text>
<text x="34.6" y="130.5">DUST COVER</text>
<text x="155.4" y="127.7">•</text>
<text x="159.6" y="127.7">CONTACTS: COPPER ALLOY, PLATED WITH 0.76µm (30µ&quot;) GOLD OVER 1.27µm (50µ&quot;) MINIMUM</text>
<text x="160.4" y="130.2">NICKEL ON THE MATING AREA WITH TIN PLATING ON THE TAILS</text>
<text x="155.4" y="132.6">•</text>
<text x="155.4" y="137.6">•</text>
<text x="159.6" y="132.6">USB HOUSING: ENGINEERING THERMOPLASTIC, GLASS REINFORCED, FLAMMABILITY</text>
<text x="159.6" y="137.6">USB SHIELD AND BACK COVER: COPPER ALLOY, NICKEL PLATED</text>
<text x="160.4" y="135.1">RATING UL94V-0, WHITE.</text>
<text x="13.4" y="142.6">2.0</text>
<text x="155.4" y="140">•</text>
<text x="155.4" y="142.5">•</text>
<text x="159.6" y="140">GASKET: SLICONE RUBBER, BLACK</text>
<text x="159.6" y="142.5">DUST COVER: SILICONE RUBBER WITH NICKEL PLATED BRASS BUSHING, SEE ORDERING</text>
<text x="13.4" y="145.7">.08</text>
<text x="70.4" y="147.7">20.6</text>
<text x="80.1" y="149.3">65.0±1.0</text>
<text x="150.4" y="149.9">2.</text>
<text x="155.8" y="149.9">ENVIRONMENTAL PERFORMANCE PER IEC 60529 CODE IP67 FOR SEAL BETWEEN MATING</text>
<text x="160.4" y="145">CODE FOR DUST COVER OPTIONS</text>
<text x="71.1" y="150.9">.81</text>
<text x="80.1" y="152.5">2.56±.04</text>
<text x="155.4" y="152.4">AREA AND PCB SIDE OF CONNECTOR. GASKET PROVIDES SEAL TO INSIDE FACE OF</text>
<text x="155.4" y="154.8">ENCLOSURE PANEL. AVAILABLE DUST COVER PROVIDES ADDED PROTECTION.</text>
<text x="16.2" y="161.2">14.0</text>
<text x="102.1" y="159">MUSB SERIES B</text>
<text x="102.1" y="161.5">RECEPTACLE</text>
<text x="150.4" y="159.8">3.</text>
<text x="155.8" y="159.8">CURRENT RATING: 1.5 AMPERES</text>
<text x="16.9" y="164.4">.55</text>
<text x="150.4" y="164.7">4.</text>
<text x="155.8" y="164.7">CONTACT RESISTANCE: 30 MILLIOHMS MAXIMUM</text>
<text x="150.4" y="169.7">5.</text>
<text x="155.8" y="169.7">OPERATING TEMPERATURE: -40°C TO -105°C.</text>
<text x="150.4" y="174.6">6.</text>
<text x="155.4" y="177.1">•</text>
<text x="155.4" y="179.5">•</text>
<text x="155.8" y="174.6">DUST COVERS MAY BE ORDERED SEPARATELY. SPECIFY:</text>
<text x="159.6" y="177.1">P/N MUSB-2D11-004BP FOR THE GREY DUST COVER</text>
<text x="159.6" y="179.5">P/N MUSB-2D11-014BP FOR THE BLACK DUST COVER</text>
<text x="44" y="191.6">USB HOUSING</text>
<text x="97.8" y="197.7">GASKET</text>
<text x="50.6" y="199.1">DIECAST</text>
<text x="53.5" y="201.5">SHELL</text>
</g>
<g font-size="1.9">
<text x="209.7" y="15.6">D</text>
<text x="209.7" y="12.5">C</text>
<text x="217" y="12.5">PRODUCT DRAWING (EAR 13828)</text>
<text x="217" y="15.6">PRODUCT DRAWING (EAR 14266)</text>
<text x="255.3" y="15.6">MAR24/14</text>
<text x="255.6" y="12.5">JAN25/11</text>
<text x="269.2" y="15.6">A.G.</text>
<text x="269.2" y="12.5">A.G.</text>
<text x="189.2" y="185.7">S.SEMENOV</text>
<text x="202.2" y="185.6">FEB19/07</text>
<text x="163.2" y="188.5">MILLIMETERS</text>
<text x="168.8" y="191.6">INCHES</text>
<text x="190.6" y="197.7">A.GREEN</text>
<text x="202.2" y="197.7">FEB19/07</text>
<text x="170" y="203.7">0.15</text>
<text x="170" y="200.7">0.25</text>
<text x="8.7" y="209.1">ANY</text>
<text x="8.7" y="207.2">THIS</text>
<text x="14.3" y="209.1">PURPOSE</text>
<text x="14.8" y="207.2">DOCUMENT</text>
<text x="25.5" y="209.1">OR</text>
<text x="27.7" y="207.2">CONTAINS</text>
<text x="29.8" y="209.1">USED</text>
<text x="36.9" y="209.1">FOR</text>
<text x="39.6" y="207.2">PROPRIETARY</text>
<text x="42.4" y="209.1">MANUFACTURING</text>
<text x="55.2" y="207.2">INFORMATION</text>
<text x="61.5" y="209.1">PURPOSES</text>
<text x="70.7" y="207.2">AND</text>
<text x="74.1" y="209.1">WITHOUT</text>
<text x="76.4" y="207.2">SUCH</text>
<text x="83.7" y="207.2">INFORMATION</text>
<text x="84.8" y="209.1">WRITTEN</text>
<text x="95.2" y="209.1">PERMISSION</text>
<text x="99.1" y="207.2">MAY</text>
<text x="104.9" y="207.2">NOT</text>
<text x="109.3" y="209.1">FROM</text>
<text x="110.5" y="207.2">BE</text>
<text x="114.6" y="207.2">DISCLOSED</text>
<text x="116.5" y="209.1">AMPHENOL</text>
<text x="127.7" y="207.2">TO</text>
<text x="129.3" y="209.1">CANADA</text>
<text x="131.8" y="207.2">OTHERS</text>
<text x="139.2" y="209.1">CORP.</text>
<text x="141.5" y="207.2">FOR</text>
<text x="225.1" y="209.7">03554</text>
<text x="242.2" y="209.7">X</text>
<text x="253.7" y="209.7">3:1</text>
<text x="266.7" y="209.7">1</text>
<text x="272.2" y="209.7">2</text>
</g>
<g font-size="1.8">
<text x="20.9" y="3.2">A</text>
<text x="54.9" y="3.2">B</text>
<text x="89.3" y="3.2">C</text>
<text x="123.4" y="3.2">D</text>
<text x="156.1" y="3.2">E</text>
<text x="189.3" y="3.2">F</text>
<text x="223.5" y="3.2">G</text>
<text x="257.7" y="3.2">H</text>
<text x="2.5" y="23.5">1</text>
<text x="276.7" y="21.1">1</text>
<text x="2.6" y="55.9">2</text>
<text x="276.6" y="55.8">2</text>
<text x="2.5" y="90.3">3</text>
<text x="276.4" y="90.4">3</text>
<text x="2.5" y="125">4</text>
<text x="276.2" y="125.1">4</text>
<text x="2.6" y="159.2">5</text>
<text x="276.6" y="159.3">5</text>
<text x="226.4" y="188.7">www.amphenolcanada.com</text>
<text x="2.6" y="194">6</text>
<text x="276.3" y="194.5">6</text>
<text x="21.4" y="213">A</text>
<text x="55.9" y="213.3">B</text>
<text x="89.6" y="212.9">C</text>
<text x="122.7" y="213.1">D</text>
<text x="156.8" y="213.1">E</text>
<text x="190.7" y="213.1">F</text>
<text x="223.5" y="213.1">G</text>
<text x="257.7" y="213.1">H</text>
</g>
<g font-size="1.6">
<text x="209" y="9.4">REV</text>
<text x="220.1" y="9.4">DESCRIPTION,</text>
<text x="232.7" y="9.4">ECN,</text>
<text x="237" y="6.5">REVISIONS</text>
<text x="237.8" y="9.4">EAR</text>
<text x="242.2" y="9.4">NO.</text>
<text x="257.7" y="9.4">DATE</text>
<text x="268.3" y="9.4">APP'D</text>
<text x="149.4" y="185.7">UNLESS</text>
<text x="157.1" y="185.7">SPECIFIED</text>
<text x="166.7" y="185.7">OTHERWISE</text>
<text x="177.5" y="185.7">DRAWN</text>
<text x="149.4" y="188.5">PRIMARY</text>
<text x="149.4" y="191.5">SECONDARY</text>
<text x="157.8" y="188.5">UNITS</text>
<text x="177.5" y="188.4">CHECKED</text>
<text x="177.5" y="191.5">M.E.</text>
<text x="182.1" y="191.5">APP'D</text>
<text x="149.4" y="194.7">REFERENCE</text>
<text x="153" y="197.5">GENERAL</text>
<text x="160.5" y="194.7">IN</text>
<text x="161.9" y="197.5">TOLERANCES</text>
<text x="163.4" y="194.7">PARENTHESES</text>
<text x="177.5" y="194.5">Q.A.</text>
<text x="177.5" y="197.5">DWG</text>
<text x="182.1" y="194.5">APP'D</text>
<text x="182.4" y="197.5">APPR.</text>
<text x="149.4" y="200.7">1</text>
<text x="149.4" y="203.7">2</text>
<text x="151.7" y="200.7">DECIMAL</text>
<text x="151.7" y="203.7">DECIMAL</text>
<text x="160.2" y="200.7">PLACE</text>
<text x="160.2" y="203.7">PLACES</text>
<text x="177.5" y="200.5">ENG.</text>
<text x="177.5" y="203.6">REF.</text>
<text x="182.8" y="200.5">REL.</text>
<text x="187.7" y="200.5">NO.</text>
<text x="211.9" y="203">DWG.</text>
<text x="218.5" y="203">NO.</text>
<text x="271" y="203">REV</text>
<text x="149.4" y="206.7">3</text>
<text x="149.4" y="209.7">ANGULAR</text>
<text x="151.7" y="206.7">DECIMAL</text>
<text x="158.6" y="209.7">DEGREES</text>
<text x="160.2" y="206.7">PLACES</text>
<text x="177.5" y="209.7">PROJECTION</text>
<text x="180" y="208.1">ANGLE</text>
<text x="180.3" y="206.5">THIRD</text>
<text x="202.9" y="209.7">DRAWING</text>
<text x="203.3" y="206.5">DO</text>
<text x="204.1" y="208.1">SCALE</text>
<text x="206.9" y="206.5">NOT</text>
<text x="212.2" y="209.7">CODE</text>
<text x="218.1" y="209.7">ID</text>
<text x="220.9" y="209.7">NO.</text>
<text x="232.2" y="209.7">DWG</text>
<text x="237.2" y="209.7">SIZE:</text>
<text x="247.2" y="209.7">SCALE:</text>
<text x="260.2" y="209.7">SHEET</text>
<text x="268.8" y="209.7">OF</text>
</g>
</svg>
